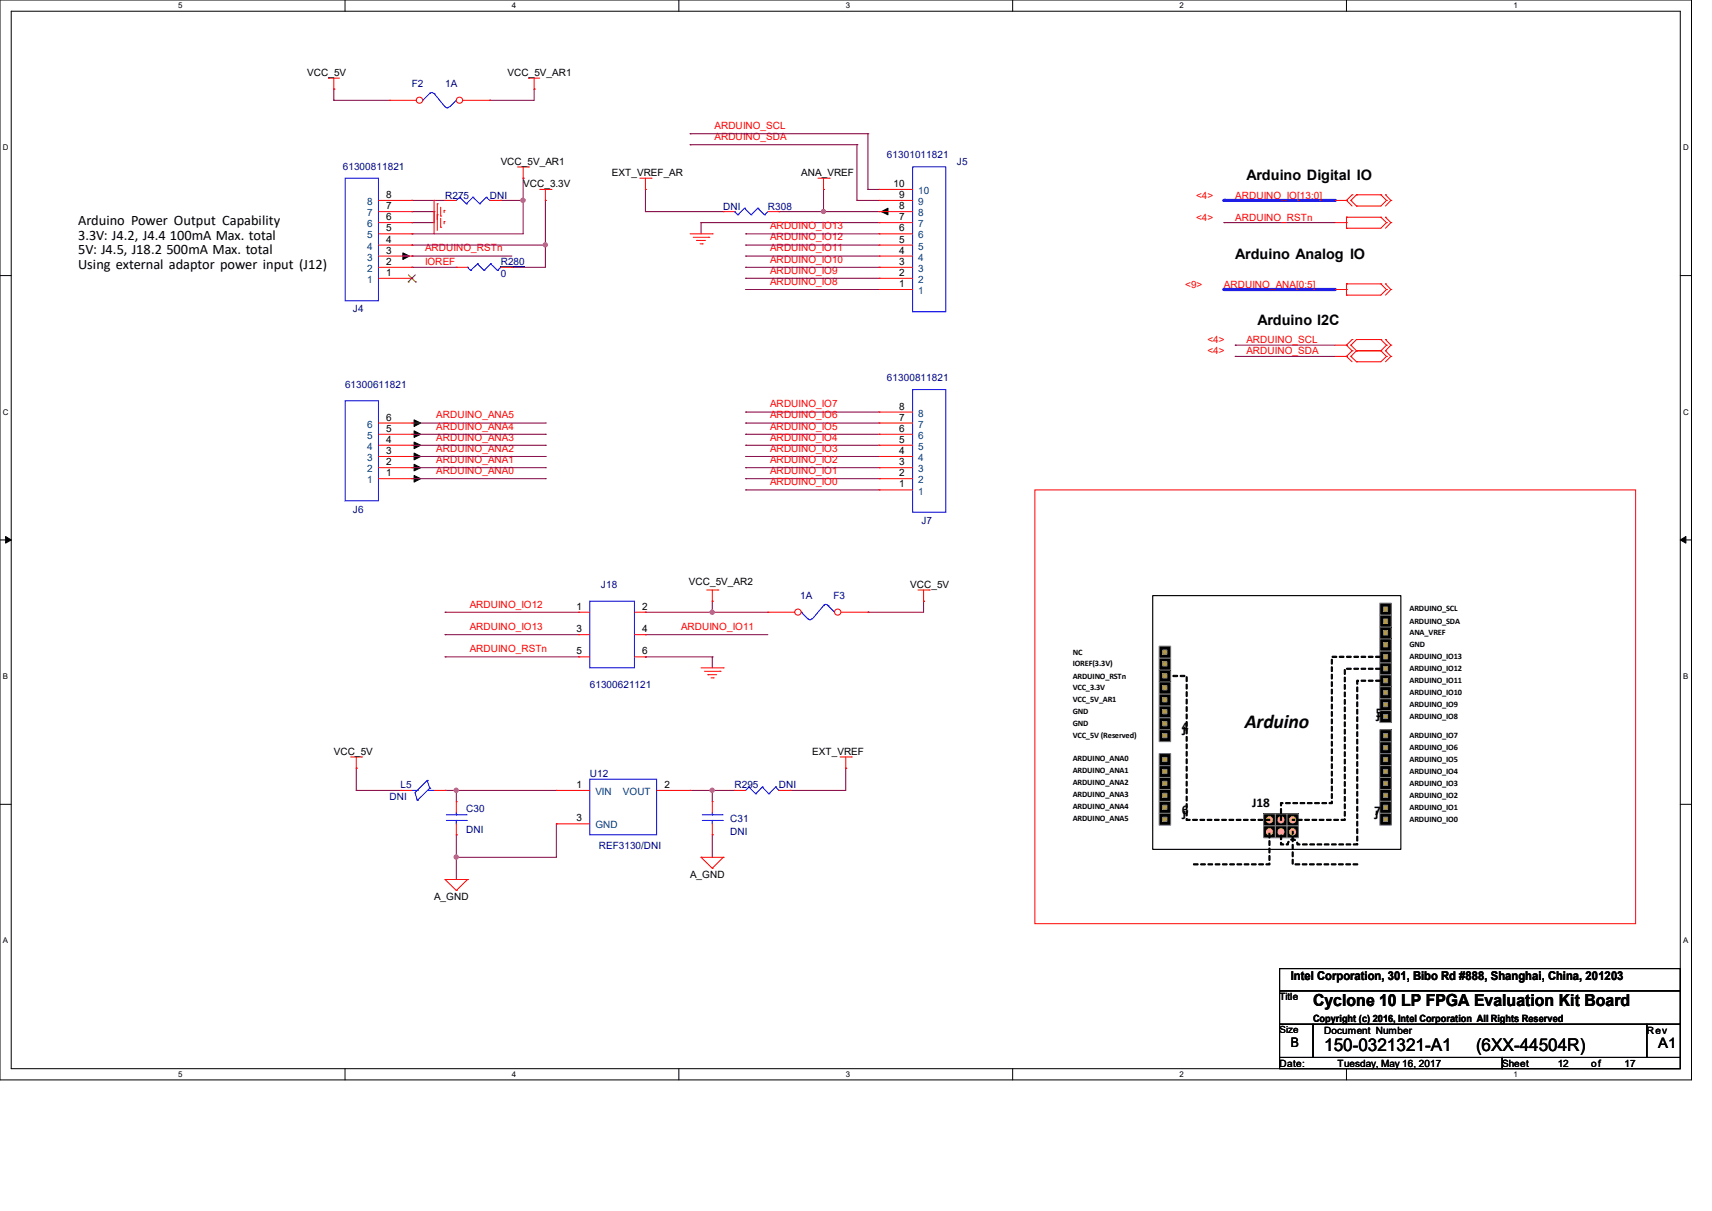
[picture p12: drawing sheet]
<svg xmlns="http://www.w3.org/2000/svg" width="297mm" height="210mm" viewBox="0 0 297 210" stroke-linecap="round" stroke-linejoin="round" font-family="sans-serif">
<path d="M0 0h293.5v187.3h-293.5zM1.9 1.9h289.6v183.4h-289.6z" fill="none" stroke="#000" stroke-width=".17"/>
<g fill="#fff">
<path d="M30.9 .2h.8v1.5h-.8z"/>
<path d="M30.9 185.5h.8v1.6h-.8z"/>
</g>
<path d="M59.9 0v1.9M59.9 185.3v2" fill="none" stroke="#000" stroke-width=".17"/>
<g fill="#fff">
<path d="M88.8 .2h.8v1.5h-.8z"/>
<path d="M88.8 185.5h.8v1.6h-.8z"/>
</g>
<path d="M117.8 0v1.9M117.8 185.3v2" fill="none" stroke="#000" stroke-width=".17"/>
<g fill="#fff">
<path d="M146.7 .2h.8v1.5h-.8z"/>
<path d="M146.7 185.5h.8v1.6h-.8z"/>
</g>
<path d="M175.7 0v1.9M175.7 185.3v2" fill="none" stroke="#000" stroke-width=".17"/>
<g fill="#fff">
<path d="M204.6 .2h.8v1.5h-.8z"/>
<path d="M204.6 185.5h.8v1.6h-.8z"/>
</g>
<path d="M233.6 0v1.9M233.6 185.3v2" fill="none" stroke="#000" stroke-width=".17"/>
<g fill="#fff">
<path d="M262.6 .2h.7v1.5h-.7z"/>
<path d="M262.6 185.5h.7v1.6h-.7z"/>
<path d="M.5 24.8h1v1.6h-1z"/>
<path d="M292 24.8h1v1.6h-1z"/>
<path d="M.5 70.7h1v1.5h-1z"/>
<path d="M292 70.7h1v1.5h-1z"/>
</g>
<path d="M0 47.8h1.9M291.5 47.8h2" fill="none" stroke="#000" stroke-width=".17"/>
<g fill="#fff">
<path d="M.5 116.5h.9v1.6h-.9z"/>
<path d="M292 116.5h.9v1.6h-.9z"/>
</g>
<path d="M0 93.6h1.9M291.5 93.6h2" fill="none" stroke="#000" stroke-width=".17"/>
<path d="M1 93l.9 .6-.9 .6zM291.5 93.6l1-.6v1.2z" fill="#000" stroke="#000" stroke-width=".17"/>
<g fill="#fff">
<path d="M.5 162.4h.9v1.5h-.9z"/>
<path d="M292 162.4h.9v1.5h-.9z"/>
</g>
<path d="M0 139.5h1.9M291.5 139.5h2" fill="none" stroke="#000" stroke-width=".17"/>
<g fill="#000" stroke="#000" stroke-width=".17">
<path d="M152.9 36.7l1.2-.6v1.2z" fill-rule="evenodd"/>
<path d="M69.9 43.9l1.1 .5-1.1 .6z" fill-rule="evenodd"/>
<path d="M71.8 72.8l1.2 .6-1.2 .6z" fill-rule="evenodd"/>
<path d="M71.8 74.7l1.2 .6-1.2 .6z" fill-rule="evenodd"/>
<path d="M71.8 76.7l1.2 .5-1.2 .6z" fill-rule="evenodd"/>
<path d="M71.8 78.6l1.2 .6-1.2 .6z" fill-rule="evenodd"/>
<path d="M71.8 80.5l1.2 .6-1.2 .6z" fill-rule="evenodd"/>
<path d="M71.8 82.5l1.2 .5-1.2 .6z" fill-rule="evenodd"/>
</g>
<path d="M179.5 85h104.3v75.2h-104.3z" fill-rule="evenodd" fill="#fff" stroke="#f00" stroke-width=".17"/>
<path d="M200 103.3h43v44h-43z" fill-rule="evenodd" fill="#fff"/>
<path d="M200 103.3h43v44h-43z" fill="none" stroke="#000" stroke-width=".2"/>
<path d="M201.1 132.8h2v2h-2z" fill-rule="evenodd" fill="#000"/>
<path d="M201.1 132.8h2v2h-2z" fill="none" stroke="#7f7f7f" stroke-width=".17"/>
<path d="M201.7 133.4h.8v.8h-.8z" fill-rule="evenodd" fill="#bf9000"/>
<path d="M201.1 130.7h2v2.1h-2zM201.7 133.4h.8v.8h-.8z" fill="none" stroke="#7f7f7f" stroke-width=".17"/>
<path d="M201.1 130.7h2v2.1h-2z" fill-rule="evenodd" fill="#000"/>
<path d="M201.7 131.3h.8v.8h-.8z" fill-rule="evenodd" fill="#bf9000"/>
<path d="M201.1 139h2v2.1h-2zM201.7 131.3h.8v.8h-.8z" fill="none" stroke="#7f7f7f" stroke-width=".17"/>
<path d="M201.1 139h2v2.1h-2z" fill-rule="evenodd" fill="#000"/>
<path d="M201.7 139.6h.8v.8h-.8z" fill-rule="evenodd" fill="#bf9000"/>
<path d="M201.1 136.9h2v2.1h-2zM201.7 139.6h.8v.8h-.8z" fill="none" stroke="#7f7f7f" stroke-width=".17"/>
<path d="M201.1 136.9h2v2.1h-2z" fill-rule="evenodd" fill="#000"/>
<path d="M201.7 137.6h.8v.7h-.8z" fill-rule="evenodd" fill="#bf9000"/>
<path d="M201.1 134.8h2v2.1h-2zM201.7 137.6h.8v.7h-.8z" fill="none" stroke="#7f7f7f" stroke-width=".17"/>
<path d="M201.1 134.8h2v2.1h-2z" fill-rule="evenodd" fill="#000"/>
<path d="M201.7 135.5h.8v.7h-.8z" fill-rule="evenodd" fill="#bf9000"/>
<path d="M201.7 135.5h.8v.7h-.8zM201.1 141.1h2v2h-2z" fill="none" stroke="#7f7f7f" stroke-width=".17"/>
<path d="M201.1 141.1h2v2h-2z" fill-rule="evenodd" fill="#000"/>
<path d="M201.7 141.7h.8v.7h-.8z" fill-rule="evenodd" fill="#bf9000"/>
<path d="M201.1 116.2h2v2.1h-2zM201.7 141.7h.8v.7h-.8z" fill="none" stroke="#7f7f7f" stroke-width=".17"/>
<path d="M201.1 116.2h2v2.1h-2z" fill-rule="evenodd" fill="#000"/>
<path d="M201.7 116.9h.8v.7h-.8z" fill-rule="evenodd" fill="#bf9000"/>
<path d="M201.1 114.1h2v2.1h-2zM201.7 116.9h.8v.7h-.8z" fill="none" stroke="#7f7f7f" stroke-width=".17"/>
<path d="M201.1 114.1h2v2.1h-2z" fill-rule="evenodd" fill="#000"/>
<path d="M201.7 114.8h.8v.7h-.8z" fill-rule="evenodd" fill="#bf9000"/>
<path d="M201.1 112.1h2v2h-2zM201.7 114.8h.8v.7h-.8z" fill="none" stroke="#7f7f7f" stroke-width=".17"/>
<path d="M201.1 112.1h2v2h-2z" fill-rule="evenodd" fill="#000"/>
<path d="M201.7 112.7h.8v.8h-.8z" fill-rule="evenodd" fill="#bf9000"/>
<path d="M201.7 112.7h.8v.8h-.8zM201.1 122.4h2v2.1h-2z" fill="none" stroke="#7f7f7f" stroke-width=".17"/>
<path d="M201.1 122.4h2v2.1h-2z" fill-rule="evenodd" fill="#000"/>
<path d="M201.7 123.1h.8v.7h-.8z" fill-rule="evenodd" fill="#bf9000"/>
<path d="M201.1 120.3h2v2.1h-2zM201.7 123.1h.8v.7h-.8z" fill="none" stroke="#7f7f7f" stroke-width=".17"/>
<path d="M201.1 120.3h2v2.1h-2z" fill-rule="evenodd" fill="#000"/>
<path d="M201.7 121h.8v.7h-.8z" fill-rule="evenodd" fill="#bf9000"/>
<path d="M201.1 118.3h2v2h-2zM201.7 121h.8v.7h-.8z" fill="none" stroke="#7f7f7f" stroke-width=".17"/>
<path d="M201.1 118.3h2v2h-2z" fill-rule="evenodd" fill="#000"/>
<path d="M201.7 118.9h.8v.8h-.8z" fill-rule="evenodd" fill="#bf9000"/>
<path d="M201.7 118.9h.8v.8h-.8zM201.1 124.5h2v2h-2z" fill="none" stroke="#7f7f7f" stroke-width=".17"/>
<path d="M201.1 124.5h2v2h-2z" fill-rule="evenodd" fill="#000"/>
<path d="M201.7 125.1h.8v.8h-.8z" fill-rule="evenodd" fill="#bf9000"/>
<path d="M201.1 126.5h2v2.1h-2zM201.7 125.1h.8v.8h-.8z" fill="none" stroke="#7f7f7f" stroke-width=".17"/>
<path d="M201.1 126.5h2v2.1h-2z" fill-rule="evenodd" fill="#000"/>
<path d="M201.7 127.2h.8v.7h-.8z" fill-rule="evenodd" fill="#bf9000"/>
<path d="M239.4 108.7h2v2.1h-2zM201.7 127.2h.8v.7h-.8z" fill="none" stroke="#7f7f7f" stroke-width=".17"/>
<path d="M239.4 108.7h2v2.1h-2z" fill-rule="evenodd" fill="#000"/>
<path d="M240 109.4h.7v.7h-.7z" fill-rule="evenodd" fill="#bf9000"/>
<path d="M239.4 106.7h2v2h-2zM240 109.4h.7v.7h-.7z" fill="none" stroke="#7f7f7f" stroke-width=".17"/>
<path d="M239.4 106.7h2v2h-2z" fill-rule="evenodd" fill="#000"/>
<path d="M240 107.3h.7v.8h-.7z" fill-rule="evenodd" fill="#bf9000"/>
<path d="M239.4 104.6h2v2.1h-2zM240 107.3h.7v.8h-.7z" fill="none" stroke="#7f7f7f" stroke-width=".17"/>
<path d="M239.4 104.6h2v2.1h-2z" fill-rule="evenodd" fill="#000"/>
<path d="M240 105.3h.7v.7h-.7z" fill-rule="evenodd" fill="#bf9000"/>
<path d="M239.4 114.9h2v2.1h-2zM240 105.3h.7v.7h-.7z" fill="none" stroke="#7f7f7f" stroke-width=".17"/>
<path d="M239.4 114.9h2v2.1h-2z" fill-rule="evenodd" fill="#000"/>
<path d="M240 115.6h.7v.7h-.7z" fill-rule="evenodd" fill="#bf9000"/>
<path d="M239.4 112.9h2v2h-2zM240 115.6h.7v.7h-.7z" fill="none" stroke="#7f7f7f" stroke-width=".17"/>
<path d="M239.4 112.9h2v2h-2z" fill-rule="evenodd" fill="#000"/>
<path d="M240 113.5h.7v.8h-.7z" fill-rule="evenodd" fill="#bf9000"/>
<path d="M239.4 110.8h2v2.1h-2zM240 113.5h.7v.8h-.7z" fill="none" stroke="#7f7f7f" stroke-width=".17"/>
<path d="M239.4 110.8h2v2.1h-2z" fill-rule="evenodd" fill="#000"/>
<path d="M240 111.5h.7v.7h-.7z" fill-rule="evenodd" fill="#bf9000"/>
<path d="M239.4 117h2v2.1h-2zM240 111.5h.7v.7h-.7z" fill="none" stroke="#7f7f7f" stroke-width=".17"/>
<path d="M239.4 117h2v2.1h-2z" fill-rule="evenodd" fill="#000"/>
<path d="M240 117.7h.7v.7h-.7z" fill-rule="evenodd" fill="#bf9000"/>
<path d="M240 117.7h.7v.7h-.7zM239.4 123.2h2v2.1h-2z" fill="none" stroke="#7f7f7f" stroke-width=".17"/>
<path d="M239.4 123.2h2v2.1h-2z" fill-rule="evenodd" fill="#000"/>
<path d="M240 123.9h.7v.7h-.7z" fill-rule="evenodd" fill="#bf9000"/>
<path d="M239.4 121.2h2v2h-2zM240 123.9h.7v.7h-.7z" fill="none" stroke="#7f7f7f" stroke-width=".17"/>
<path d="M239.4 121.2h2v2h-2z" fill-rule="evenodd" fill="#000"/>
<path d="M240 121.8h.7v.8h-.7z" fill-rule="evenodd" fill="#bf9000"/>
<path d="M239.4 119.1h2v2.1h-2zM240 121.8h.7v.8h-.7z" fill="none" stroke="#7f7f7f" stroke-width=".17"/>
<path d="M239.4 119.1h2v2.1h-2z" fill-rule="evenodd" fill="#000"/>
<path d="M240 119.8h.7v.7h-.7z" fill-rule="evenodd" fill="#bf9000"/>
<path d="M240 119.8h.7v.7h-.7zM239.4 130.7h2v2.1h-2z" fill="none" stroke="#7f7f7f" stroke-width=".17"/>
<path d="M239.4 130.7h2v2.1h-2z" fill-rule="evenodd" fill="#000"/>
<path d="M240 131.3h.7v.8h-.7z" fill-rule="evenodd" fill="#bf9000"/>
<path d="M239.4 128.6h2v2.1h-2zM240 131.3h.7v.8h-.7z" fill="none" stroke="#7f7f7f" stroke-width=".17"/>
<path d="M239.4 128.6h2v2.1h-2z" fill-rule="evenodd" fill="#000"/>
<path d="M240 129.3h.7v.7h-.7z" fill-rule="evenodd" fill="#bf9000"/>
<path d="M239.4 126.5h2v2.1h-2zM240 129.3h.7v.7h-.7z" fill="none" stroke="#7f7f7f" stroke-width=".17"/>
<path d="M239.4 126.5h2v2.1h-2z" fill-rule="evenodd" fill="#000"/>
<path d="M240 127.2h.7v.7h-.7z" fill-rule="evenodd" fill="#bf9000"/>
<path d="M239.4 136.9h2v2.1h-2zM240 127.2h.7v.7h-.7z" fill="none" stroke="#7f7f7f" stroke-width=".17"/>
<path d="M239.4 136.9h2v2.1h-2z" fill-rule="evenodd" fill="#000"/>
<path d="M240 137.6h.7v.7h-.7z" fill-rule="evenodd" fill="#bf9000"/>
<path d="M239.4 134.8h2v2.1h-2zM240 137.6h.7v.7h-.7z" fill="none" stroke="#7f7f7f" stroke-width=".17"/>
<path d="M239.4 134.8h2v2.1h-2z" fill-rule="evenodd" fill="#000"/>
<path d="M240 135.5h.7v.7h-.7z" fill-rule="evenodd" fill="#bf9000"/>
<path d="M239.4 132.8h2v2h-2zM240 135.5h.7v.7h-.7z" fill="none" stroke="#7f7f7f" stroke-width=".17"/>
<path d="M239.4 132.8h2v2h-2z" fill-rule="evenodd" fill="#000"/>
<path d="M240 133.4h.7v.8h-.7z" fill-rule="evenodd" fill="#bf9000"/>
<path d="M239.4 139h2v2.1h-2zM240 133.4h.7v.8h-.7z" fill="none" stroke="#7f7f7f" stroke-width=".17"/>
<path d="M239.4 139h2v2.1h-2z" fill-rule="evenodd" fill="#000"/>
<path d="M240 139.6h.7v.8h-.7z" fill-rule="evenodd" fill="#bf9000"/>
<path d="M240 139.6h.7v.8h-.7zM239.4 141.1h2v2h-2z" fill="none" stroke="#7f7f7f" stroke-width=".17"/>
<path d="M239.4 141.1h2v2h-2z" fill-rule="evenodd" fill="#000"/>
<path d="M240 141.7h.7v.7h-.7z" fill-rule="evenodd" fill="#bf9000"/>
<path d="M223.3 141.1h2v2.1h-2zM240 141.7h.7v.7h-.7z" fill="none" stroke="#7f7f7f" stroke-width=".17"/>
<path d="M223.3 141.1h2v2.1h-2z" fill-rule="evenodd" fill="#000"/>
<circle cx="224.3" cy="142.2" r=".72" fill="#ffd965"/>
<circle cx="224.3" cy="142.2" r=".72" fill="none" stroke="#000" stroke-width=".17"/>
<path d="M221.2 141.1h2.1v2.1h-2.1z" fill-rule="evenodd" fill="#000"/>
<path d="M221.2 141.1h2.1v2.1h-2.1z" fill="none" stroke="#7f7f7f" stroke-width=".17"/>
<circle cx="222.3" cy="142.2" r=".72" fill="#ffd965"/>
<circle cx="222.3" cy="142.2" r=".72" fill="none" stroke="#000" stroke-width=".17"/>
<path d="M219.2 141.1h2v2.1h-2z" fill-rule="evenodd" fill="#000"/>
<path d="M219.2 141.1h2v2.1h-2z" fill="none" stroke="#7f7f7f" stroke-width=".17"/>
<circle cx="220.3" cy="142.2" r=".72" fill="#ffd965"/>
<circle cx="220.3" cy="142.2" r=".72" fill="none" stroke="#000" stroke-width=".17"/>
<path d="M223.3 143.2h2v2.1h-2z" fill-rule="evenodd" fill="#000"/>
<path d="M223.3 143.2h2v2.1h-2z" fill="none" stroke="#7f7f7f" stroke-width=".17"/>
<circle cx="224.3" cy="144.3" r=".72" fill="#ffd965"/>
<circle cx="224.3" cy="144.3" r=".72" fill="none" stroke="#000" stroke-width=".17"/>
<path d="M221.2 143.2h2.1v2.1h-2.1z" fill-rule="evenodd" fill="#000"/>
<path d="M221.2 143.2h2.1v2.1h-2.1z" fill="none" stroke="#7f7f7f" stroke-width=".17"/>
<circle cx="222.3" cy="144.3" r=".72" fill="#ffd965"/>
<circle cx="222.3" cy="144.3" r=".72" fill="none" stroke="#000" stroke-width=".17"/>
<path d="M219.2 143.2h2v2.1h-2z" fill-rule="evenodd" fill="#000"/>
<path d="M219.2 143.2h2v2.1h-2z" fill="none" stroke="#7f7f7f" stroke-width=".17"/>
<circle cx="220.3" cy="144.3" r=".72" fill="#ffd965"/>
<circle cx="220.3" cy="144.3" r=".72" fill="none" stroke="#000" stroke-width=".17"/>
<g fill="#000" stroke="#000" stroke-width=".17">
<path d="M238.7 115.9h.7l.1 .1-.8 .1zM237.4 115.9h.7l.1 .1-.7 .1-.1-.1zM236.1 115.9h.8v.1l-.7 .1zM234.9 115.9h.7l.1 .1-.7 .1zM233.6 115.9h.8v.1l-.7 .1zM233.2 116.1l.2 .1v.7l-.1 .1zM233.2 117.4l.2 .1v.7l-.1 .1zM233.2 118.7l.2 .1v.7l-.1 .1zM233.2 120l.2 .1v.7h-.1zM233.2 121.3l.2 .1v.6l-.1 .2zM233.2 122.6l.2 .1v.6l-.1 .1zM233.2 123.9l.2 .1v.6l-.1 .1zM233.2 125.2l.2 .1v.6l-.1 .1zM233.2 126.5l.2 .1v.6l-.1 .1zM233.2 127.8l.2 .1v.6l-.1 .1zM233.2 129.1l.2 .1v.6l-.1 .1zM233.2 130.4l.2 .1v.6l-.1 .1zM233.2 131.7h.2v.7l-.1 .1zM233.2 133h.2v.7l-.1 .1zM233.2 134.3h.2v.7l-.1 .1zM233.2 135.6h.2l-.1 .8-.1-.1zM233.2 136.8l.2 .1v.7l-.1 .1zM233.2 138.1l.2 .1v.7l-.1 .1zM233.2 139.4l.2 .1v.7l-.1 .1zM233.2 140.7l.2 .1v.7l-.1 .1zM232.7 142.1h.6l-.1 .1 .1-.2 .1 .2-.1 .1h-.6zM231.4 142.1h.8v.1l-.1 .1h-.6zM230.2 142.1l.8 .1-.1 .1h-.7zM228.9 142.1h.7l.1 .1-.1 .1h-.6zM227.7 142.1l.7 .1-.1 .1h-.6zM226.4 142.1h.7l.1 .1-.1 .1h-.6zM225.1 142.1l.8 .1-.1 .1h-.6zM224.2 142.1l.5 .1-.4 .1z"/>
<path d="M238.7 113.8h.7l.1 .1-.1 .1h-.7zM237.4 113.8h.7l.1 .1-.1 .1h-.6zM236.1 113.8h.8v.1v.1h-.7zM234.9 113.8h.7l.1 .1-.1 .1h-.6zM233.6 113.9l.7-.1 .1 .1-.1 .1h-.6zM232.4 113.8h.7l.1 .1-.1 .1h-.7zM231.1 113.8h.7l.1 .2h-.7zM231 114.3l.2 .1-.1 .8-.1-.1zM231 115.7h.2l-.1 .8-.1-.1zM231 116.9l.2 .1-.1 .8-.1-.1zM231 118.2l.2 .1-.1 .8-.1-.1zM231 119.5l.2 .1-.1 .8-.1-.1zM231 120.8l.2 .1-.1 .7h-.1zM231 122.1l.2 .1-.1 .8-.1-.2zM231 123.4l.2 .1-.1 .8-.1-.2zM231 124.7l.2 .1-.1 .7-.1-.1zM231 126l.2 .1-.1 .7-.1-.1zM231 127.3l.2 .1-.1 .7-.1-.1zM231 128.6l.2 .1-.1 .7-.1-.1zM231 129.9l.2 .1-.1 .7-.1-.1zM231 131.2l.2 .1-.1 .7-.1-.1zM231 132.5h.2l-.1 .8-.1-.1zM231 133.8h.2l-.1 .8-.1-.1zM231 135.1h.2l-.1 .8-.1-.1zM231 136.4h.2l-.1 .8-.1-.1zM231 137.6l.2 .1-.1 .8-.1-.1zM230.6 139.2h.5l-.1 .1v-.4h.1v.5h-.5zM229.4 139.2h.7l.1 .1-.8 .1zM228.1 139.2h.7l.1 .1-.7 .1zM226.8 139.2h.8v.1l-.7 .1zM225.6 139.2h.7l.1 .1-.8 .1zM224.3 139.2h.8v.1l-.7 .1zM223.1 139.2h.7l.1 .1-.8 .1zM222.2 139.2h.3l.1 .1-.4 .1 .1-.1-.1 .5-.1-.1zM222.2 140.3h.1l-.1 .8-.1-.1zM222.2 141.5l.1 .1-.1 .7-.1-.1z"/>
<path d="M238.7 118l.7-.1 .1 .2-.1 .1h-.6zM237.4 118l.7-.1 .1 .2-.1 .1h-.6zM236.1 118l.8-.1v.2v.1h-.7zM235.4 118l.2-.1 .1 .2-.2 .1 .1-.1v.5l-.1 .1zM235.4 119.2h.2v.7l-.1 .1zM235.4 120.4l.2 .1v.7l-.1 .1zM235.4 121.7l.2 .1v.7l-.1 .1zM235.4 123l.2 .1v.7l-.1 .1zM235.4 124.3h.2v.8h-.1zM235.4 125.6l.2 .1v.7l-.1 .1zM235.4 126.9h.2v.8h-.1zM235.4 128.2h.2v.8h-.1zM235.4 129.5h.2v.8h-.1zM235.4 130.8h.2v.8h-.1zM235.4 132.1h.2v.8h-.1zM235.4 133.4h.2v.7l-.1 .1zM235.4 134.7h.2v.7l-.1 .1zM235.4 136h.2v.7l-.1 .1zM235.4 137.3h.2v.7l-.1 .1zM235.4 138.6h.2v.7l-.1 .1zM235.4 139.9h.2l-.1 .8-.1-.1zM235.4 141.1l.2 .1v.7l-.1 .1zM235.4 142.4l.2 .1v.7l-.1 .1zM235.4 143.7l.2 .1v.7l-.1 .1zM235.4 145l.2 .1v.7l-.1 .1zM234.8 146.4l.7-.1-.1 .2 .1-.2 .1 .2h-.8zM233.5 146.4l.8-.1 .1 .2h-.8zM232.3 146.4l.7-.1 .1 .2h-.8zM231 146.4l.7-.1 .1 .2h-.7zM229.8 146.4l.7-.1 .1 .2h-.8zM228.5 146.4l.7-.1 .1 .2h-.7zM227.3 146.4l.6-.1 .2 .2h-.8zM226 146.4l.7-.1 .1 .2h-.8zM225 146l.1 .1 .1 .3-.1-.1 .4 .1v.1h-.5zM223.9 145.6l.4-.1a.29 .29 0 0 1 .3 0 .29 .29 0 0 1 .1 .3l-.7-.1zM223.5 146a.21 .21 0 0 1 .1 .1 .21 .21 0 0 1-.1 .3v.1h-.3v-.1l.2-.1-.1 .1zM222.2 146.1h.1l.1 .4-.2-.2h.4l.1 .2h-.5zM222.2 144.8l.2 .1v.6l-.2 .1-.1-.1z"/>
<path d="M207.1 149.8l.8 .1-.1 .1h-.7zM208.4 149.8l.7 .1-.1 .1h-.6l-.1-.1zM209.6 149.8l.8 .1-.1 .1h-.7zM210.8 149.8l.8 .1-.1 .1h-.6zM212.1 149.8l.8 .1-.1 .1h-.6zM213.4 149.8l.8 .1-.1 .1h-.7zM214.6 149.8l.8 .1-.1 .1h-.6zM215.9 149.8l.8 .1-.1 .1h-.7zM217.1 149.8l.9 .1-.2 .1h-.6zM218.4 149.8l.8 .1-.1 .1h-.6zM219.6 149.8h.6l-.1 .1 .1-.2 .1 .2-.1 .1h-.5zM220.2 148.4l.1 .1v.6l-.1 .1zM220.2 147.1l.1 .1v.6l-.1 .1zM220.2 145.8l.1 .1v.6l-.1 .1zM220.2 144.5l.1 .1v.6l-.1 .1z"/>
<path d="M219.5 142.1l.8 .1-.1 .1h-.6zM218.3 142.1l.8 .1-.1 .1h-.7zM217 142.1l.8 .1-.1 .1h-.6zM215.7 142.1h.8v.1v.1h-.7zM214.5 142.1l.8 .1-.1 .1h-.6zM213.2 142.1h.7l.1 .1-.7 .1zM212 142.1l.8 .1-.1 .1h-.6zM210.7 142.1l.8 .1-.1 .1h-.6zM209.4 142.1l.9 .1-.1 .1h-.7zM208.2 142.1l.8 .1-.1 .1h-.6zM206.9 142.1l.9 .1-.2 .1h-.6zM205.8 142h.1l.1 .2-.1-.1h.6v.2h-.7zM205.8 140.7l.2 .1-.1 .7-.1-.1zM205.8 139.4l.2 .1-.1 .7-.1-.1zM205.8 138.1l.2 .1-.1 .7-.1-.1zM205.8 136.8l.2 .1-.1 .7-.1-.1zM205.8 135.5l.2 .1-.1 .7-.1-.1zM205.8 134.2l.2 .1-.1 .7-.1-.1zM205.8 132.9l.2 .1-.1 .8-.1-.2zM205.8 131.6l.2 .1-.1 .8-.1-.2zM205.8 130.3l.2 .1-.1 .8-.1-.1zM205.8 129l.2 .1-.1 .8-.1-.2zM205.8 127.7l.2 .1-.1 .8-.1-.1zM205.8 126.5h.2l-.1 .8-.1-.1zM205.8 125.1l.2 .1-.1 .8-.1-.1zM205.8 123.8l.2 .1-.1 .8-.1-.1zM205.8 122.6h.2l-.1 .8-.1-.1zM205.8 121.3l.2 .1-.1 .7-.1-.1zM205.8 120h.2l-.1 .8-.1-.1zM205.8 118.7l.2 .1-.1 .7-.1-.1zM205.8 117.4l.2 .1-.1 .7-.1-.1zM204.8 117.1h.7l.1 .1-.1 .1h-.7zM203.5 117.1h.8v.1l-.1 .1h-.6h-.1z"/>
<path d="M234.8 149.8l.8 .1-.1 .1h-.7zM233.5 149.8l.8 .1-.1 .1h-.6zM232.3 149.8l.8 .1-.2 .1h-.6zM231 149.8l.8 .1-.1 .1h-.6zM229.8 149.8l.7 .1-.1 .1h-.6zM228.5 149.8l.8 .1-.1 .1h-.7zM227.2 149.8l.8 .1-.1 .1h-.6zM225.9 149.8l.8 .1v.1h-.7zM224.7 149.8l.8 .1-.1 .1h-.6zM224.2 149l.2 .1v.7l-.1 .1zM224.2 147.7l.2 .1-.1 .8-.1-.1zM224.2 146.5h.2v.7l-.1 .1zM224.2 145.2h.2v.7l-.1 .1zM224.2 144.2l.2 .1-.1 .4z"/>
</g>
<path d="M212.3 34.8h19.3" fill="none" stroke="#00f" stroke-width=".55"/>
<circle cx="212.3" cy="34.8" r=".28" fill="#00f"/>
<g fill="none" stroke="#800040" stroke-width=".17">
<path d="M121.6 38.6h.1M121.6 38.6h30.9M142.9 32.9h.1M142.9 36.7h.1M142.9 32.9v3.8M142.9 36.7h9.6M212.3 38.6h.1M212.3 38.6h19.3M129.4 50.2h.1M129.4 48.3h.1M129.4 46.4h.1M129.4 44.4h.1"/>
<path d="M129.4 42.5h.1M129.4 40.6h.1M129.4 50.2h23.1M129.4 48.3h23.1M129.4 46.4h23.1M129.4 44.4h23.1M129.4 42.5h23.1M129.4 40.6h23.1M129.4 71.5h.1M129.4 73.4h.1M129.4 75.3h.1M129.4 77.2h.1"/>
<path d="M129.4 79.2h.1M129.4 71.5h23.1M129.4 73.4h23.1M129.4 75.3h23.1M129.4 77.2h23.1M129.4 79.2h23.1M129.4 83h.1M129.4 85h.1M129.4 81.1h.1M129.4 83h23.1M129.4 85h23.1M129.4 81.1h23.1"/>
</g>
<circle cx="142.9" cy="36.7" r=".36" fill="#f0f" stroke="#f0f" stroke-width=".17"/>
<path d="M212.3 50.2h19.3" fill="none" stroke="#00f" stroke-width=".55"/>
<circle cx="212.3" cy="50.2" r=".28" fill="#00f"/>
<g fill="none" stroke="#800040" stroke-width=".17">
<path d="M57.9 17.4h.1M57.9 15.5h.1M57.9 17.4h9.7M57.9 15.5v1.9M85 17.4h.1M92.7 15.5h.1M92.7 15.5v1.9h-7.7M71.5 38.6h.1M71.5 36.7h.1M71.5 34.8h.1M71.5 36.7h3.8M71.5 34.8h5.7"/>
<path d="M71.5 38.6h3.8M86.9 34.8h.1M86.9 34.8h3.9M90.8 30.9h.1M90.8 34.8h.1M90.8 30.9v9.7h-19.3M94.6 34.8h.1M94.6 34.8v11.6h-5.8M112 36.7h.1M112 32.9h.1M112 36.7h13.5M112 32.9v3.8"/>
<path d="M119.7 25.1h.1M119.7 23.2h.1M119.7 25.1h29M119.7 23.2h30.9M121.6 38.6h.1M121.6 38.6v2M135.1 36.7h.1M135.1 36.7h7.8M148.7 25.1h.1M148.7 34.8h.1M148.7 25.1v9.7M148.7 34.8h3.8"/>
<path d="M150.6 23.2h.1M150.6 32.9h.1M150.6 23.2v9.7M150.6 32.9h1.9M71.5 46.4h.1M71.5 44.4h.1M71.5 42.5h.1M71.5 40.6h.1M71.5 46.4h7.7M71.5 44.4h17.3M71.5 42.5h23.1M88.8 46.4h.1"/>
<path d="M94.6 42.5h.1M214.3 59.9h.1M214.3 59.9h17.3M71.5 79.2h23.1M71.5 77.2h23.1M71.5 73.4h23.1M71.5 75.3h23.1M94.6 79.2h.1M94.6 77.2h.1M94.6 73.4h.1M94.6 75.3h.1M214.3 61.8h.1"/>
<path d="M214.3 61.8h17.3M71.5 83h23.1M71.5 81.1h23.1M94.6 83h.1M94.6 81.1h.1M77.2 106.2h.1M77.2 110.1h.1M77.2 113.9h.1M77.2 106.2h23.2M77.2 110.1h23.2M77.2 113.9h23.2M112 106.2h.1"/>
<path d="M112 110.1h.1M112 113.9h.1M112 106.2h21.2M112 110.1h21.2M112 113.9h11.6M123.6 104.3h.1M123.6 113.9h.1M123.6 106.2h.1M123.6 104.3v1.9M123.6 113.9v1.9M150.6 106.2h.1M160.2 104.3h.1"/>
<path d="M160.2 104.3v1.9h-9.6M61.8 137.1h.1M61.8 133.2h.1M61.8 137.1h7.7M61.8 133.2v3.9M77.2 137.1h.1M77.2 137.1h19.3M79.2 137.1h.1M79.2 137.1v1.9M119.7 137.1h7.7M123.6 137.1h.1M123.6 137.1v1.9"/>
<path d="M137.1 137.1h.1M146.7 133.2h.1M146.7 133.2v3.9h-9.6M79.2 144.8h.1M79.2 148.7h.1M79.2 144.8v7.7M96.5 142.9h.1M96.5 142.9v5.8h-17.3M123.6 144.8h.1M123.6 144.8v3.9"/>
</g>
<g fill="#f0f" stroke="#f0f" stroke-width=".17">
<circle cx="79.1" cy="148.6" r=".36"/>
<circle cx="79.1" cy="137.1" r=".36"/>
<circle cx="94.6" cy="42.5" r=".36"/>
<circle cx="90.7" cy="34.7" r=".37"/>
<circle cx="123.5" cy="106.2" r=".36"/>
<circle cx="123.5" cy="137.1" r=".36"/>
</g>
<g fill="none" stroke="#f00" stroke-width=".17">
<path d="M57 13.5h.1M57 13.5h1.9M57.9 15.5h.1M57.9 13.5v2M91.7 13.5h.1M91.7 13.5h1.9M92.7 15.5h.1M92.7 13.5v2M65.7 34.8h5.8M65.7 38.6h5.8M65.7 36.7h5.8M71.5 38.6h.1"/>
<path d="M71.5 36.7h.1M71.5 34.8h.1M75.3 36.7h.1M75.3 34.8h.1M75.3 34.8v5.8M75.9 37.3h.1M75.9 35.3h.1M75.9 35.3v4.7M76.5 39.4h.1M76.5 37.5h.1M76.5 35.9v1.6M76.5 37.8v1.6"/>
<path d="M77 38.4h.1M77 36.5h.1M77 36.5v.4M77 38.4v.4M77.2 34.8h.1M77.2 34.8h2M85 34.8h1.9M86.9 34.8h.1M89.8 29h1.9M90.8 30.9h.1M90.8 29v1.9M91.7 29h.1"/>
<path d="M93.6 32.9h2M94.6 34.8h.1M94.6 32.9v1.9M95.6 32.9h.1M111 30.9h1.9M112 32.9h.1M112 30.9v2M112.9 30.9h.1M125.5 36.7h.1M125.5 36.7h1.9M133.2 36.7h1.9M135.1 36.7h.1"/>
<path d="M141.9 30.9h1.9M142.9 32.9h.1M142.9 30.9v2M143.8 30.9h.1M152.5 38.6h.1M152.5 36.7h.1M152.5 34.8h.1M152.5 32.9h.1M152.5 32.9h5.8M152.5 34.8h5.8M152.5 38.6h5.8M152.5 36.7h5.8"/>
<path d="M231.6 34.8h2M231.6 38.6h2M233.6 34.8h.1M233.6 37.7h.1M233.6 39.6h.1M233.6 38.6h.1M233.6 34.8l1 .9M233.6 37.7h6M233.6 37.7v1.9M234.4 34.8h.1M234.4 34.8l.9 .9M234.6 33.8h.1"/>
<path d="M234.6 33.8l-1 1M235.3 33.8h.1M235.3 35.7h.1M235.3 33.8h4.3M235.3 33.8l-.9 1M239.6 33.8h.1M239.6 37.7h.1M239.6 33.8l.9 1M239.6 37.7l.9 .9M240.4 33.8h.1M240.4 37.7h.1M240.4 33.8l.9 1"/>
<path d="M240.4 37.7l.9 .9M240.5 34.8h.1M240.5 38.6h.1M240.5 34.8l-.9 .9h-4.3M240.5 38.6l-.9 1h-6M241.3 34.8h.1M241.3 38.6h.1M241.3 34.8l-.9 .9M241.3 38.6l-.9 1M65.7 40.6h5.8M65.7 48.3h5.8M65.7 46.4h5.8"/>
<path d="M65.7 44.4h5.8M65.7 42.5h5.8M71.5 48.3h.1M71.5 46.4h.1M71.5 44.4h.1M71.5 42.5h.1M71.5 40.6h.1M79.2 46.4h.1M79.2 46.4h1.9M86.9 46.4h1.9M88.8 46.4h.1M119.7 40.6h3.9"/>
<path d="M120.3 41.1h2.7M120.9 41.7h.1M120.9 41.7h1.5M121.5 42.3h.3M121.8 42.3h.1M123 41.1h.1M123.6 40.6h.1M152.5 50.2h.1M152.5 48.3h.1M152.5 46.4h.1M152.5 44.4h.1M152.5 42.5h.1"/>
<path d="M152.5 40.6h.1M152.5 40.6h5.8M152.5 50.2h5.8M152.5 48.3h5.8M152.5 46.4h5.8M152.5 44.4h5.8M152.5 42.5h5.8M231.6 50.2h2M231.6 59.9h2M233.6 49.2h.1M233.6 51.2h.1M233.6 50.2h.1"/>
<path d="M233.6 59.9h.1M233.6 49.2v2M233.6 49.2h6M233.6 59.9l1 .9M234.4 59.9h.1M234.4 59.9l.9 .9M234.6 58.9h.1M234.6 58.9l-1 1M235.3 58.9h.1M235.3 58.9h4.3M235.3 58.9l-.9 1M239.6 49.2h.1"/>
<path d="M239.6 58.9h.1M239.6 49.2l.9 1M239.6 58.9l.9 1M240.4 49.2h.1M240.4 58.9h.1M240.4 49.2l.9 1M240.4 58.9l.9 1M240.5 50.2h.1M240.5 59.9h.1M240.5 50.2l-.9 1h-6M240.5 59.9l-.9 .9M241.3 50.2h.1"/>
<path d="M241.3 59.9h.1M241.3 50.2l-.9 1M241.3 59.9l-.9 .9M65.7 79.2h5.8M65.7 77.2h5.8M65.7 75.3h5.8M65.7 73.4h5.8M71.5 79.2h.1M71.5 77.2h.1M71.5 75.3h.1M71.5 73.4h.1M231.6 61.8h2"/>
<path d="M233.6 61.8h.1M233.6 61.8l1 .9M234.4 61.8h.1M234.4 61.8l.9 .9M234.6 60.8h.1M234.6 60.8l-1 1M235.3 60.8h.1M235.3 62.7h.1M235.3 60.8h4.3M235.3 60.8l-.9 1M239.6 60.8h.1M239.6 60.8l.9 1"/>
<path d="M240.4 60.8h.1M240.4 60.8l.9 1M240.5 61.8h.1M240.5 61.8l-.9 .9h-4.3M241.3 61.8h.1M241.3 61.8l-.9 .9M65.7 83h5.8M65.7 81.1h5.8M71.5 83h.1M71.5 81.1h.1M100.4 110.1h.1M100.4 106.2h.1"/>
<path d="M100.4 113.9h.1M100.4 106.2h1.9M100.4 110.1h1.9M100.4 113.9h1.9M110.1 106.2h1.9M110.1 110.1h1.9M110.1 113.9h1.9M112 106.2h.1M112 110.1h.1M112 113.9h.1M121.6 115.8h3.9M122.2 116.4h2.7"/>
<path d="M122.6 102.3h1.9M122.8 117h.1M122.8 117h1.5M123.4 117.6h.3M123.6 104.3h.1M123.6 102.3v2M123.7 117.6h.1M124.5 102.3h.1M124.9 116.4h.1M125.5 115.8h.1M159.3 102.3h1.9M160.2 104.3h.1"/>
<path d="M160.2 102.3v2M161.2 102.3h.1M60.8 131.3h1.9M61.8 133.2h.1M61.8 131.3v1.9M62.7 131.3h.1M96.5 137.1h.1M96.5 137.1h5.8M113.9 137.1h5.8M119.7 137.1h.1M127.4 137.1h.1M127.4 137.1h2"/>
<path d="M135.1 137.1h2M137.1 137.1h.1M145.8 131.3h1.9M146.7 133.2h.1M146.7 131.3v1.9M147.7 131.3h.1M77.2 152.5h.1M77.2 152.5h3.9M77.2 152.5l2 1.9M79.2 154.4h.1M81.1 152.5h.1M81.1 152.5l-1.9 1.9"/>
<path d="M96.5 142.9h.1M96.5 142.9h5.8M121.6 148.7h.1M121.6 148.7h3.9M121.6 148.7l2 1.9M123.6 150.6h.1M125.5 148.7h.1M125.5 148.7l-1.9 1.9"/>
</g>
<path d="M222 168h69.5v3.8h-69.5zM222 171.8h69.5v5.8h-69.5zM222 177.6h5.8v5.8h-5.8zM227.8 177.6h57.9v5.8h-57.9zM285.7 177.6h5.8v5.8h-5.8zM222 183.4h38.6v1.9h-38.6zM260.6 183.4h30.9v1.9h-30.9z" fill="none" stroke="#000" stroke-width=".17"/>
<g fill="none" stroke="#00f" stroke-width=".17">
<path d="M59.9 30.9h5.8v21.3h-5.8zM79.8 34.2h.1M79.8 34.2l-.6 .6M79.8 34.2l1.1 1.1M80.9 35.3h.1M82 34.2h.1M82 34.2l-1.1 1.1M82 34.2l1.2 1.1M83.2 35.3h.1M84.4 34.2h.1M84.4 34.2l-1.2 1.1M84.4 34.2l.6 .6"/>
<path d="M85 34.8h.1M127.4 36.7h.1M127.4 36.7l.6 .6M128 37.3h.1M129.2 36.1h.1M129.2 36.1l1.1 1.2M129.2 36.1l-1.2 1.2M130.3 37.3h.1M131.5 36.1h.1M131.5 36.1l1.1 1.2M131.5 36.1l-1.2 1.2M132.6 37.3h.1"/>
<path d="M133.2 36.7l-.6 .6M158.3 29h5.8v25.1h-5.8zM81.1 46.4h.1M81.1 46.4l.6 .5M81.7 46.9h.1M82.8 45.8h.1M82.8 45.8l1.2 1.1M82.8 45.8l-1.1 1.1M84 46.9h.1M85.1 45.8h.1M85.1 45.8l1.2 1.1M85.1 45.8l-1.1 1.1"/>
<path d="M86.3 46.9h.1M86.9 46.4l-.6 .5M59.9 69.5h5.8v17.4h-5.8zM102.3 104.3h7.8v11.5h-7.8zM139 106.2h.1M139 106.2l1.2 1.2M140.8 107.3l-.3 .2-.3-.2M142.8 105a.57 .57 0 0 1 .9 0M142.9 105h.1M142.9 105l-2 2.4M143.6 105h.1M143.6 105l1.2 1.2"/>
<path d="M102.3 135.1h11.6v9.7h-11.6zM129.9 136.5h.1M129.9 136.5l-.5 .6M129.9 136.5l1.2 1.2M131.1 137.7h.1M132.2 136.5h.1M132.2 136.5l-1.1 1.2M132.2 136.5l1.2 1.2M133.4 137.7h.1M134.6 136.5h.1M134.6 136.5l-1.2 1.2M134.6 136.5l.5 .6"/>
<path d="M135.1 137.1h.1"/>
</g>
<path d="M70.8 48.9h.1M70.9 47.7l1.2 1.2M72.1 47.7l-1.3 1.2M72.1 48.9h.1" fill="none" stroke="#804000" stroke-width=".17"/>
<path d="M86.9 46.2h4.2" fill="none" stroke="#000080" stroke-width=".17"/>
<circle cx="145.3" cy="106.2" r=".54" fill="#fff" stroke="#f00" stroke-width=".17"/>
<path d="M145.9 106.2h4.7M150.6 106.2h.1" fill="none" stroke="#f00" stroke-width=".17"/>
<circle cx="138.4" cy="106.2" r=".54" fill="#fff" stroke="#f00" stroke-width=".17"/>
<g fill="none" stroke="#f00" stroke-width=".17">
<path d="M152.5 79.2h.1M152.5 77.2h.1M152.5 75.3h.1M152.5 73.4h.1M152.5 71.5h.1M152.5 79.2h5.8M152.5 77.2h5.8M152.5 75.3h5.8M152.5 73.4h5.8M152.5 71.5h5.8M152.5 85h.1M152.5 83h.1"/>
<path d="M152.5 81.1h.1M152.5 85h5.8M152.5 83h5.8M152.5 81.1h5.8M133.2 106.2h.1M133.2 106.2h4.7M79.2 139h.1M79.2 139v1.9M79.2 144.8h.1M79.2 142.9v1.9"/>
</g>
<g fill="none" stroke="#00f" stroke-width=".17">
<path d="M74.5 16.2l.4-.2 .4 .2M74.5 16.2h.1M74.5 16.2l-1.1 1.2M75.3 16.2h.1M75.3 16.2l1.9 2.3M77.9 18.5l-.3 .2-.3-.2M79.2 17.4h.1M79.2 17.4l-1.2 1.1M158.3 67.6h5.8v21.2h-5.8zM77.4 141.3h3.5M77.4 142.3h3.5M79.2 142.3h.1"/>
<path d="M79.2 141.3h.1M79.2 140.9v.4M79.2 142.3v.6M80.9 141.3h.1M80.9 142.3h.1"/>
</g>
<circle cx="72.8" cy="17.4" r=".54" fill="#fff" stroke="#f00" stroke-width=".17"/>
<path d="M67.6 17.4h.1M67.6 17.4h4.6" fill="none" stroke="#f00" stroke-width=".17"/>
<circle cx="79.7" cy="17.4" r=".54" fill="#fff" stroke="#f00" stroke-width=".17"/>
<path d="M80.3 17.4h4.7M85 17.4h.1M69.5 137.1h.1M69.5 137.1h2M75.3 137.1h1.9M77.2 137.1h.1M123.6 139h.1M123.6 139v1.9M123.6 144.8h.1M123.6 142.9v1.9" fill="none" stroke="#f00" stroke-width=".17"/>
<g fill="none" stroke="#00f" stroke-width=".17">
<path d="M71.5 137.1h.9M72.4 138.8h.1M72.4 137.1h.1M74.1 135.3h.1M74.1 137.1h.1M74.1 135.3l-2.1 2.2 .4 1.3M74.1 137.1h1.2M74.1 135.3l.4 1.4M74.5 136.7h.1M74.5 136.7l-2.1 2.1M121.8 142.3h3.5M121.8 141.3h3.5"/>
<path d="M123.6 141.3h.1M123.6 142.3h.1M123.6 140.9v.4M123.6 142.3v.6M125.3 142.3h.1M125.3 141.3h.1"/>
</g>
<g fill="#f0f" stroke="#f0f" stroke-width=".17">
<circle cx="142.9" cy="36.7" r=".36"/>
<circle cx="79.1" cy="148.6" r=".36"/>
<circle cx="79.1" cy="137.1" r=".36"/>
<circle cx="94.6" cy="42.5" r=".36"/>
<circle cx="90.7" cy="34.7" r=".37"/>
<circle cx="123.5" cy="106.2" r=".36"/>
<circle cx="123.5" cy="137.1" r=".36"/>
</g>
<text font-size="3.4" x="215.9" y="126.3">Arduino</text>
<g font-size="3">
<text x="229.7" y="182.3">150-0321321-A1</text>
<text x="256.1" y="182.3">(6XX-44504R)</text>
</g>
<text font-size="2.9" x="227.8" y="174.5">Cyclone 10 LP FPGA Evaluation Kit Board</text>
<g font-size="2.5">
<text x="216.2" y="31.3">Arduino Digital IO</text>
<text x="13.5" y="39.1">Arduino Power Output Capability</text>
<text x="13.5" y="41.6">3.3V: J4.2, J4.4 100mA Max. total</text>
<text x="13.5" y="44.1">5V: J4.5, J18.2 500mA Max. total</text>
<text x="13.5" y="46.6">Using external adaptor power input (J12)</text>
<text x="214.3" y="44.8">Arduino Analog IO</text>
<text x="218.1" y="56.4">Arduino I2C</text>
<text x="287.7" y="181.8">A1</text>
</g>
<g font-size="2.3">
<text x="238.7" y="125.1">J</text>
<text x="238.7" y="124.3">5</text>
<text x="205" y="127.5">J</text>
<text x="205" y="126.7">4</text>
<text x="205" y="142">J</text>
<text x="205" y="141.2">6</text>
<text x="217.3" y="140">J18</text>
<text x="238.4" y="142.1">J</text>
<text x="238.4" y="141.4">7</text>
<text x="223.9" y="181.6">B</text>
</g>
<text font-size="2.1" x="223.9" y="170">Intel Corporation, 301, Bibo Rd #888, Shanghai, China, 201203</text>
<g font-size="1.7">
<text x="53.3" y="13.2">VCC_5V</text>
<text x="88.1" y="13.2">VCC_5V_AR1</text>
<text x="86.9" y="28.7">VCC_5V_AR1</text>
<text x="67" y="34.3">8</text>
<text x="90.8" y="32.5">VCC_3.3V</text>
<text x="106.2" y="30.6">EXT_VREF_AR</text>
<text x="139" y="30.6">ANA_VREF</text>
<text x="155" y="32.4">10</text>
<text x="156" y="34.3">9</text>
<text x="67" y="40.1">5</text>
<text x="67" y="38.2">6</text>
<text x="67" y="36.3">7</text>
<text x="156" y="40.1">6</text>
<text x="156" y="38.2">7</text>
<text x="156" y="36.3">8</text>
<text x="67" y="47.8">1</text>
<text x="67" y="45.9">2</text>
<text x="67" y="44">3</text>
<text x="67" y="42.1">4</text>
<text x="156" y="47.8">2</text>
<text x="156" y="45.9">3</text>
<text x="156" y="44">4</text>
<text x="156" y="42.1">5</text>
<text x="156" y="49.8">1</text>
<text x="156" y="71">8</text>
<text x="67" y="76.8">4</text>
<text x="67" y="74.9">5</text>
<text x="67" y="72.9">6</text>
<text x="156" y="76.8">5</text>
<text x="156" y="74.9">6</text>
<text x="156" y="72.9">7</text>
<text x="67" y="82.6">1</text>
<text x="67" y="80.7">2</text>
<text x="67" y="78.7">3</text>
<text x="156" y="82.6">2</text>
<text x="156" y="80.7">3</text>
<text x="156" y="78.7">4</text>
<text x="156" y="84.5">1</text>
<text x="119.5" y="101.4">VCC_5V_AR2</text>
<text x="100" y="105.7">1</text>
<text x="111.4" y="105.7">2</text>
<text x="157.9" y="102">VCC_5V</text>
<text x="100" y="109.6">3</text>
<text x="100" y="113.5">5</text>
<text x="111.4" y="109.6">4</text>
<text x="111.4" y="113.5">6</text>
<text x="57.9" y="131">VCC_5V</text>
<text x="140.9" y="131">EXT_VREF</text>
<text x="100" y="136.6">1</text>
<text x="115.3" y="136.6">2</text>
<text x="100" y="142.4">3</text>
<text x="119.7" y="152.2">A_GND</text>
<text x="75.3" y="156">A_GND</text>
<text x="222" y="173.4">Title</text>
<text x="222" y="179.2">Size</text>
<text x="227.8" y="177.3">Copyright (c) 2016, Intel Corporation All Rights Reserved</text>
<text x="229.7" y="179.2">Document Number</text>
<text x="285.7" y="179.2">Rev</text>
<text x="222" y="185">Date:</text>
<text x="232.1" y="185">Tuesday, May 16, 2017</text>
<text x="260.6" y="185">Sheet</text>
<text x="270.2" y="185">12</text>
<text x="276.1" y="185">of</text>
<text x="281.8" y="185">17</text>
</g>
<g font-size="1.7" fill="#000080">
<text x="71.5" y="15.2">F2</text>
<text x="77.2" y="15.2">1A</text>
<text x="59.5" y="29.4">61300811821</text>
<text x="153.9" y="27.5">61301011821</text>
<text x="166" y="28.7">J5</text>
<text x="77.2" y="34.5">R275</text>
<text x="85" y="34.5">DNI</text>
<text x="125.5" y="36.4">DNI</text>
<text x="133.2" y="36.4">R308</text>
<text x="86.9" y="46">R280</text>
<text x="86.9" y="48">0</text>
<text x="61.2" y="54.1">J4</text>
<text x="59.9" y="67.3">61300611821</text>
<text x="153.9" y="66.1">61300811821</text>
<text x="61.2" y="88.9">J6</text>
<text x="159.8" y="90.8">J7</text>
<text x="104.3" y="102">J18</text>
<text x="138.8" y="103.9">1A</text>
<text x="144.6" y="103.9">F3</text>
<text x="102.3" y="119.4">61300621121</text>
<text x="69.5" y="136.7">L5</text>
<text x="102.3" y="134.8">U12</text>
<text x="127.4" y="136.7">R295</text>
<text x="135.1" y="136.7">DNI</text>
<text x="67.6" y="138.7">DNI</text>
<text x="80.9" y="140.8">C30</text>
<text x="126.7" y="142.5">C31</text>
<text x="80.9" y="144.5">DNI</text>
<text x="103.9" y="147.2">REF3130/DNI</text>
<text x="126.7" y="144.9">DNI</text>
</g>
<g font-size="1.7" fill="#f00">
<text x="123.9" y="22.4">ARDUINO_SCL</text>
<text x="123.9" y="24.3">ARDUINO_SDA</text>
<text x="207.5" y="34.5">&lt;4&gt;</text>
<text x="214.3" y="34.5">ARDUINO_IO[13:0]</text>
<text x="133.6" y="41.7">ARDUINO_IO12</text>
<text x="133.6" y="39.7">ARDUINO_IO13</text>
<text x="207.5" y="38.3">&lt;4&gt;</text>
<text x="214.3" y="38.3">ARDUINO_RSTn</text>
<text x="73.7" y="46">IOREF</text>
<text x="73.7" y="43.6">ARDUINO_RSTn</text>
<text x="133.6" y="47.5">ARDUINO_IO9</text>
<text x="133.6" y="45.5">ARDUINO_IO10</text>
<text x="133.6" y="43.6">ARDUINO_IO11</text>
<text x="133.6" y="49.4">ARDUINO_IO8</text>
<text x="205.6" y="49.9">&lt;9&gt;</text>
<text x="212.3" y="49.9">ARDUINO_ANA[0:5]</text>
<text x="209.5" y="59.5">&lt;4&gt;</text>
<text x="216.2" y="59.5">ARDUINO_SCL</text>
<text x="209.5" y="61.5">&lt;4&gt;</text>
<text x="216.2" y="61.5">ARDUINO_SDA</text>
<text x="133.6" y="70.7">ARDUINO_IO7</text>
<text x="75.7" y="76.4">ARDUINO_ANA3</text>
<text x="75.7" y="72.6">ARDUINO_ANA5</text>
<text x="75.7" y="74.5">ARDUINO_ANA4</text>
<text x="133.6" y="72.6">ARDUINO_IO6</text>
<text x="133.6" y="74.5">ARDUINO_IO5</text>
<text x="133.6" y="76.4">ARDUINO_IO4</text>
<text x="75.7" y="82.2">ARDUINO_ANA0</text>
<text x="75.7" y="80.3">ARDUINO_ANA1</text>
<text x="75.7" y="78.4">ARDUINO_ANA2</text>
<text x="133.6" y="82.2">ARDUINO_IO1</text>
<text x="133.6" y="78.4">ARDUINO_IO3</text>
<text x="133.6" y="80.3">ARDUINO_IO2</text>
<text x="133.6" y="84.2">ARDUINO_IO0</text>
<text x="81.5" y="105.4">ARDUINO_IO12</text>
<text x="81.5" y="109.3">ARDUINO_IO13</text>
<text x="81.5" y="113.1">ARDUINO_RSTn</text>
<text x="118.1" y="109.3">ARDUINO_IO11</text>
</g>
<g font-size="1.7" fill="#004080">
<text x="63.7" y="35.6">8</text>
<text x="159.3" y="35.6">9</text>
<text x="159.3" y="33.7">10</text>
<text x="63.7" y="41.4">5</text>
<text x="63.7" y="39.4">6</text>
<text x="63.7" y="37.5">7</text>
<text x="159.3" y="41.4">6</text>
<text x="159.3" y="39.4">7</text>
<text x="159.3" y="37.5">8</text>
<text x="63.7" y="47.2">2</text>
<text x="63.7" y="45.2">3</text>
<text x="63.7" y="43.3">4</text>
<text x="159.3" y="47.2">3</text>
<text x="159.3" y="45.2">4</text>
<text x="159.3" y="43.3">5</text>
<text x="63.7" y="49.1">1</text>
<text x="159.3" y="51">1</text>
<text x="159.3" y="49.1">2</text>
<text x="63.7" y="76.1">5</text>
<text x="63.7" y="74.2">6</text>
<text x="159.3" y="76.1">6</text>
<text x="159.3" y="74.2">7</text>
<text x="159.3" y="72.3">8</text>
<text x="63.7" y="83.8">1</text>
<text x="63.7" y="81.9">2</text>
<text x="63.7" y="80">3</text>
<text x="63.7" y="78">4</text>
<text x="159.3" y="83.8">2</text>
<text x="159.3" y="81.9">3</text>
<text x="159.3" y="80">4</text>
<text x="159.3" y="78">5</text>
<text x="159.3" y="85.8">1</text>
<text x="103.3" y="137.9">VIN</text>
<text x="108.1" y="137.9">VOUT</text>
<text x="103.3" y="143.7">GND</text>
</g>
<g font-size="1.4">
<text x="30.9" y="1.4">5</text>
<text x="88.8" y="1.4">4</text>
<text x="146.7" y="1.4">3</text>
<text x="204.6" y="1.4">2</text>
<text x="262.6" y="1.4">1</text>
<text x=".5" y="26.1">D</text>
<text x="292" y="26.1">D</text>
<text x=".5" y="71.9">C</text>
<text x="292" y="71.9">C</text>
<text x="244.5" y="106">ARDUINO_SCL</text>
<text x="186.1" y="113.5">NC</text>
<text x="244.5" y="112.3">GND</text>
<text x="244.5" y="110.2">ANA_VREF</text>
<text x="244.5" y="108.2">ARDUINO_SDA</text>
<text x=".5" y="117.8">B</text>
<text x="186.1" y="119.7">VCC_3.3V</text>
<text x="186.1" y="117.7">ARDUINO_RSTn</text>
<text x="186.1" y="115.6">IOREF(3.3V)</text>
<text x="244.5" y="118.5">ARDUINO_IO11</text>
<text x="244.5" y="116.4">ARDUINO_IO12</text>
<text x="244.5" y="114.3">ARDUINO_IO13</text>
<text x="292" y="117.8">B</text>
<text x="186.1" y="125.9">GND</text>
<text x="186.1" y="123.9">GND</text>
<text x="186.1" y="121.8">VCC_5V_AR1</text>
<text x="244.5" y="124.7">ARDUINO_IO8</text>
<text x="244.5" y="122.6">ARDUINO_IO9</text>
<text x="244.5" y="120.6">ARDUINO_IO10</text>
<text x="186.1" y="132">ARDUINO_ANA0</text>
<text x="186.1" y="128">VCC_5V (Reserved)</text>
<text x="244.5" y="130.1">ARDUINO_IO6</text>
<text x="244.5" y="128">ARDUINO_IO7</text>
<text x="186.1" y="136.1">ARDUINO_ANA2</text>
<text x="186.1" y="134">ARDUINO_ANA1</text>
<text x="244.5" y="136.3">ARDUINO_IO3</text>
<text x="244.5" y="134.2">ARDUINO_IO4</text>
<text x="244.5" y="132.2">ARDUINO_IO5</text>
<text x="186.1" y="142.3">ARDUINO_ANA5</text>
<text x="186.1" y="140.3">ARDUINO_ANA4</text>
<text x="186.1" y="138.2">ARDUINO_ANA3</text>
<text x="244.5" y="142.5">ARDUINO_IO0</text>
<text x="244.5" y="140.4">ARDUINO_IO1</text>
<text x="244.5" y="138.4">ARDUINO_IO2</text>
<text x=".5" y="163.6">A</text>
<text x="292" y="163.6">A</text>
<text x="30.9" y="186.8">5</text>
<text x="88.8" y="186.8">4</text>
<text x="146.7" y="186.8">3</text>
<text x="204.6" y="186.8">2</text>
<text x="262.6" y="186.8">1</text>
</g>
</svg>
